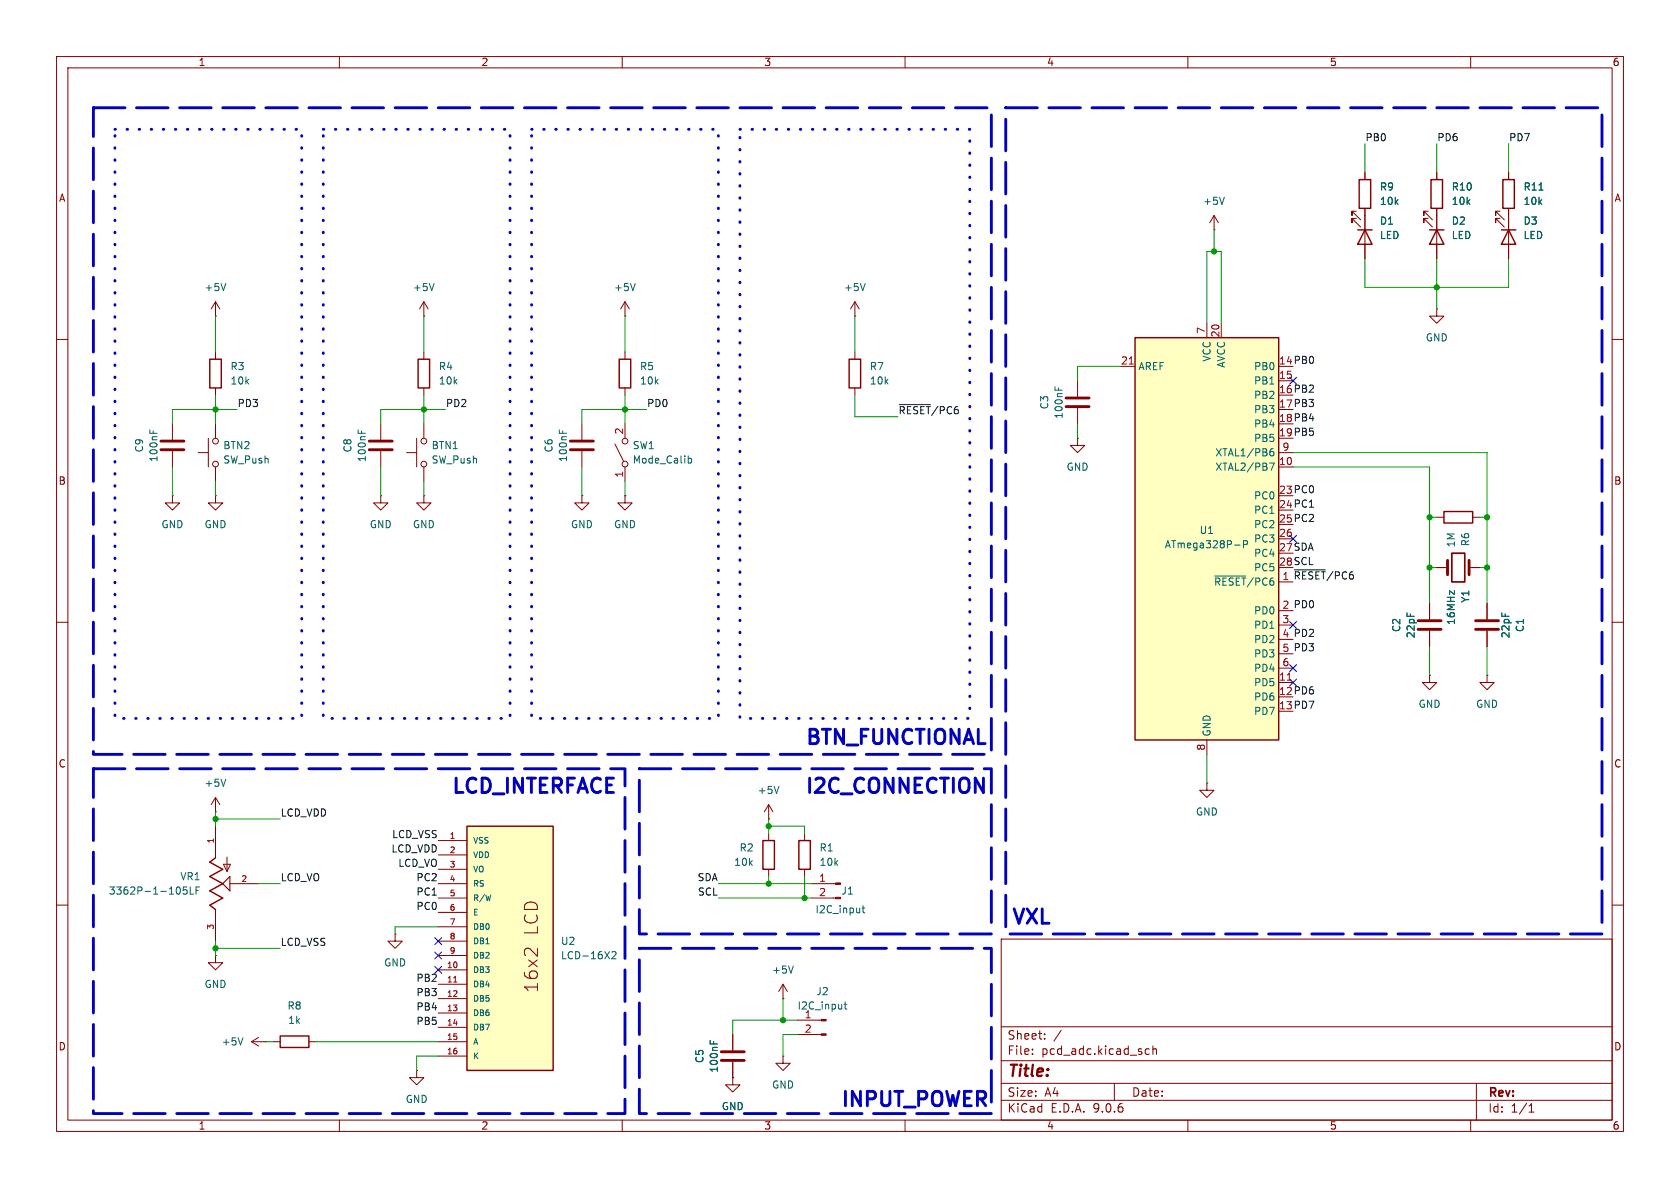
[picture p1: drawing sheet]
<svg xmlns="http://www.w3.org/2000/svg" width="297mm" height="210mm" viewBox="0 0 297 210" stroke-linecap="round" stroke-linejoin="round" font-family="sans-serif">
<g fill="none" stroke="#840000" stroke-width=".18">
<path d="M10 10h277v190h-277zM12 12h273v186h-273zM60 10v2M110 10v2M160 10v2M210 10v2M260 10v2M239.8 37.3h-.8v.8v-.8l1.5 1.6M239.8 38.6h-.8v.8v-.8l1.5 1.5M241.3 38.1v7.6M252.5 37.3h-.8v.8v-.8l1.5 1.6M252.5 38.6h-.8v.8v-.8l1.5 1.5"/>
<path d="M254 38.1v7.6M254 54.6v1.3h1.3l-1.3 1.3-1.3-1.3h1.3M254 54.6h.1M10 60h2M73.7 77.5v5.1M74.9 74.9v2.6M102.9 74.9v2.8M102.9 79.8v2.8M108.7 78.5l1.5 3M110.5 74.9v2.6M190.5 77.5v1.2h1.3l-1.3 1.3-1.3-1.3h1.3M190.5 77.5h.1"/>
<path d="M190.5 67.3v2.8M190.5 72.1v2.8M285 60h2M71.9 80h1.8M74.9 87.6v1.3h1.3l-1.3 1.3-1.2-1.3h1.2M74.9 87.6h.1M74.9 82.6v2.5M110.5 87.6v1.3h1.3l-1.3 1.3-1.3-1.3h1.3M110.5 87.6h.1M110.5 82.6v2.5M254 91.4h1.3M260.3 91.4h1.3"/>
<path d="M10 110h2M252.7 106.7v2.8M252.7 111.5v2.8M285 110h2M213.4 138.4v1.3h1.2l-1.2 1.3-1.3-1.3h1.3M213.4 138.4h.1M135.9 144.8h.1M135.9 142.2l-.8 1.3M135.9 142.2l.8 1.3M135.9 142.2v2.6M135.9 147.3v1.3M135.9 153.7v1.2"/>
<path d="M142.2 147.3v1.3M142.2 153.7v1.2M10 160h2M38.1 168.9v1.3h1.3l-1.3 1.3-1.3-1.3h1.3M38.1 168.9h.1M69.8 165.1v1.3h1.3l-1.3 1.2-1.2-1.2h1.2M69.8 165.1h.1M177 166h108v32h-108zM285 160h2M44.4 184.2l1.3 .7M44.4 184.2h2.6M45.7 183.4l-1.3 .8"/>
<path d="M47 184.2h.1M60 198v2M110 198v2M160 198v2M177 194.5h108M177 191.5h108M177 187.5h108M177 181.5h108M182.5 186.3v.1M182.5 185.5v.1M184.7 183.6v.1M184.7 182.8v.1"/>
<path d="M187.6 182.1l-1.3 2M197 191.5v3M203.2 185.5l-.5-.1-.2 .3v.4l.1 .2h.6M203.8 185.5l.2-.1 .4 .1 .1 .9M203.8 184.9v1.5M210 198v2M260 198v2M261 191.5v6.5M270.3 196.6h.9M270.3 195.5l.4-.4v1.5"/>
<circle cx="74.9" cy="78" r=".51"/>
<circle cx="110.5" cy="78" r=".51"/>
<circle cx="74.9" cy="82" r=".51"/>
<circle cx="110.5" cy="82" r=".51"/>
</g>
<path d="M100.8 79.5h4.1M100.8 78h4.1M188.5 71.9h4M188.5 70.4h4M250.7 111.3h4.1M250.7 109.7h4.1" fill="none" stroke="#840000" stroke-width=".51"/>
<path d="M98.9 76v.6M99.5 76.2v.4M186.5 68.4v.6M187.1 68.5v.5M121.7 81.1l.3-.1 .3 .3-.1 .5h-.5M137.7 139l-.4 1.3M42.9 183.5l-.4 1.2" fill="none" stroke="#006464" stroke-width=".18"/>
<path d="M240 40.6h2.6M241.3 40.6l1.3 2.6h-2.6zM252.7 40.6h2.6M254 40.6l1.3 2.6h-2.6zM255.3 90.4h5v2.1h-5zM134.9 148.6h2v5.1h-2zM141.2 148.6h2.1v5.1h-2.1z" fill="none" stroke="#840000" stroke-width=".25"/>
<path d="M200.7 59.7h25.4v71.1h-25.4z" fill="#ffffc2"/>
<path d="M200.7 59.7h25.4v71.1h-25.4zM38.1 151.6l-1 .8 2.3 1.3-2.3 1.2 2.3 1.3-2.3 1.3 2.3 1.3-2.3 1.2 1 .8M49.5 183.1h5.1v2.1h-5.1z" fill="none" stroke="#840000" stroke-width=".25"/>
<g fill="none" stroke="#840000" stroke-width=".18">
<path d="M110.5 55.9h.1M110.5 53.3l-.8 1.3M110.5 53.3l.8 1.3M110.5 53.3v2.6M213.4 57.2v2.5M215.9 57.2v2.5M30.5 74.9v2.8M30.5 79.8v2.8M198.1 64.8h2.6M226.1 67.3h2.5M102.9 87.6v1.3h1.2l-1.2 1.3-1.3-1.3h1.3M102.9 87.6h.1"/>
<path d="M226.1 80h2.5M226.1 82.6h2.5M226.1 95.3h2.5M226.1 102.9h2.5M226.1 110.5h2.5M226.1 115.6h2.5M226.1 118.1h2.5M213.4 130.8v2.6M226.1 120.7h2.5M38.1 146.1v5.5M39.5 152.8h1.3l-.7 1.3zM40.1 151.5v2.6"/>
<path d="M40.6 156.2h5.1M38.1 160.8v5.6M48.3 184.2h1.2M54.6 184.2h1.3M129.5 182.9v2.8M129.5 187.7v2.8M141 180.3h4.2M141 182.9h4.2"/>
</g>
<path d="M199.6 64.4h.8M227.6 120.2h.7" fill="none" stroke="#a90000" stroke-width=".18"/>
<g fill="none" stroke="#006464" stroke-width=".18">
<path d="M112.3 50.1l-.4 1.3M26.5 76v.6M27.1 76.2v.4M224.5 79.9l.5-.1 .2 .2-.1 .5-.4 .1-.2-.1M225.1 79.3l-.4 .1-.2 .2M218.3 96.4h.9M219.8 96.2h.6l.2-.2-.1-.3-.7-.1v1.2M224.4 81.9h.9l-.6 1.2M214.8 101.8h5.4M33 156.8h-.6v.6l.1-.1h.5l.1 .2-.1 .4-.2 .2-.4-.2M33.6 156.8v1.3h.6M34.7 157.4h.4"/>
<path d="M35.3 156.8h-.6v1.3M149.2 177.5h.5M149.4 177.1v1.1l.3 .2M125.5 183.9v.6M126.2 184.1v.4"/>
</g>
<path d="M40.6 154.9v2.6l-1.2-1.3z" fill="none" stroke="#840000" stroke-width=".2"/>
<path d="M28.4 79.5h4.1M28.4 78h4.1M127.5 187.5h4.1M127.5 185.9h4.1" fill="none" stroke="#840000" stroke-width=".51"/>
<g fill="#840000" stroke="#840000" stroke-width=".18">
<path d="M145.2 180.2h.8v.3h-.8z"/>
<path d="M145.2 182.8h.8v.2h-.8z"/>
</g>
<path d="M82.5 146.1h15.3v43.1h-15.3z" fill="#ffffc2"/>
<path d="M240.3 31.8h2v5h-2zM253 31.8h2v5h-2zM265.7 31.8h2v5h-2zM265.4 40.6h2.6M266.7 40.6l1.3 2.6h-2.6zM37.1 63.5h2v5.1h-2zM73.9 63.5h2v5.1h-2zM109.5 63.5h2v5.1h-2zM150.1 63.5h2v5.1h-2zM82.5 146.1h15.3v43.1h-15.3z" fill="none" stroke="#840000" stroke-width=".25"/>
<g fill="none" stroke="#840000" stroke-width=".18">
<path d="M214.6 38.1l-.7 1.3M214.6 38.1l.8 1.3M214.6 38.1v2.5M241.3 30.5v1.3M241.3 36.8v3.8M254 30.5v1.3M254 36.8v3.8M265.2 37.3h-.8v.8v-.8l1.5 1.6M265.2 38.6h-.8v.8v-.8l1.5 1.5M266.7 30.5v1.3M266.7 36.8v8.9M38.1 55.9h.1"/>
<path d="M38.1 53.3v2.6M38.1 53.3l-.8 1.3M38.1 53.3l.8 1.3M74.9 55.9h.1M74.9 53.3l-.7 1.3M74.9 53.3l.8 1.3M74.9 53.3v2.6M151.1 55.9h.1M151.1 53.3l-.7 1.3M151.1 53.3l.8 1.3M151.1 53.3v2.6M214.6 40.6h.1"/>
<path d="M241.3 43.2v2.5M254 43.2v2.5M36.8 77.5v5.1M38.1 62.2v1.3M38.1 68.6v1.3M38.1 74.9v2.6M67.3 74.9v2.8M67.3 79.8v2.8M74.9 62.2v1.3M74.9 68.6v1.3M110.5 62.2v1.3M110.5 68.6v1.3"/>
<path d="M151.1 62.2v1.3M151.1 68.6v1.3M30.5 87.6v1.3h1.2l-1.2 1.3-1.3-1.3h1.3M30.5 87.6h.1M35.1 80h1.7M38.1 87.6v1.3h1.3l-1.3 1.3-1.3-1.3h1.3M38.1 87.6h.1M38.1 82.6v2.5M67.3 87.6v1.3h1.3l-1.3 1.3-1.3-1.3h1.3M67.3 87.6h.1M252.7 119.4v1.3h1.3l-1.3 1.2-1.2-1.2h1.2M252.7 119.4h.1"/>
<path d="M252.7 106.7v2.8M252.7 111.5v2.8M254 100.3h1.9M259.7 100.3h1.9M262.9 119.4v1.3h1.3l-1.3 1.2-1.3-1.2h1.3M262.9 119.4h.1M262.9 106.7v2.8M262.9 111.5v2.8M38.1 143.5h.1M38.1 141v2.5M38.1 141l-.8 1.2M38.1 141l.8 1.2"/>
<path d="M77.5 148.6h5M77.5 151.1h5M77.5 153.7h5M77.5 156.2h5M77.5 158.8h5M143.5 156.2h4.2M143.5 158.8h4.2M77.5 161.3h5M77.5 163.8h5M77.5 166.4h5M77.5 168.9h5M77.5 171.5h5"/>
<path d="M77.5 174h5M77.5 176.5h5M77.5 179.1h5M92.9 167.7l.2-.1 .6 .1M95 167.6v1.4M138.4 176.5h.1M138.4 174l-.7 1.3M138.4 174l.8 1.3M138.4 174v2.5M73.7 189.2v1.3h1.2l-1.2 1.3-1.3-1.3h1.3M73.7 189.2h.1M77.5 181.6h5"/>
<path d="M77.5 184.2h5M77.5 186.7h5M129.5 190.5v1.3h1.3l-1.3 1.2-1.2-1.2h1.2M129.5 190.5h.1M129.5 182.9v2.8M129.5 187.7v2.8M138.4 186.7v1.3h1.3l-1.3 1.2-1.2-1.2h1.2M138.4 186.7h.1"/>
<circle cx="38.1" cy="78" r=".51"/>
<circle cx="38.1" cy="82" r=".51"/>
</g>
<path d="M80.2 173.6h.6" fill="none" stroke="#a90000" stroke-width=".18"/>
<g fill="none" stroke="#006464" stroke-width=".18">
<path d="M216.4 34.9l-.4 1.2M272.1 33.6h.7M39.9 50.1l-.4 1.3M76.7 50.1l-.4 1.3M152.9 50.1l-.4 1.3M63.3 76v.6M63.9 76.2v.4M39.9 137.7l-.4 1.3M108.2 168.3l.5-.1 .2 .4-.8 .9h.8M140.2 170.8l-.4 1.2M152.4 160.5h.5M152.6 160.1v1.1l.3 .2"/>
<path d="M125.5 183.9v.6M126.2 184.1v.4"/>
</g>
<g fill="#840000" stroke="#840000" stroke-width=".18">
<path d="M147.7 156.1h.9v.2h-.9z"/>
<path d="M147.7 158.6h.9v.3h-.9z"/>
</g>
<path d="M65.3 79.5h4M65.3 78h4M255.9 99.1v2.5M259.7 99.1v2.5M260.9 109.7h4M260.9 111.3h4" fill="none" stroke="#840000" stroke-width=".51"/>
<path d="M256.7 97.8h2.3v5.1h-2.3z" fill="none" stroke="#840000" stroke-width=".3"/>
<path d="M159 71.5h5.5M228.8 100.7h5.5" fill="none" stroke="#0f0f0f" stroke-width=".18"/>
<g fill="none" stroke="#009600" stroke-width=".18">
<path d="M241.3 25.4v5.1M254 25.4v5.1M266.7 25.4v5.1M38.1 55.9v6.3M74.9 55.9v6.3M110.5 55.9v6.3M151.1 55.9v6.3M213.4 57.2v-12.7h2.5v12.7M214.6 40.6v3.9M241.3 45.7v5.1h25.4v-5.1M254 45.7v8.9M38.1 69.9v5"/>
<path d="M41.9 72.4h-11.4v2.5M74.9 69.9v5M78.7 72.4h-11.4v2.5M110.5 69.9v5M114.3 72.4h-11.4v2.5M151.1 69.9v3.8h7.6M190.5 74.9v2.6M198.1 64.8h-7.6v2.5M30.5 82.6v5M38.1 85.1v2.5M67.3 82.6v5M74.9 85.1v2.5"/>
<path d="M102.9 82.6v5M110.5 85.1v2.5M228.6 82.6h24.1v24.1M228.6 80h34.3v26.7M252.7 91.4h1.3M261.6 91.4h1.3M252.7 100.3h1.3M252.7 114.3v5.1M261.6 100.3h1.3M262.9 114.3v5.1M213.4 133.4v5M38.1 143.5v2.6"/>
<path d="M38.1 144.8h11.4M45.7 156.2h3.8M127 158.8h16.5M127 156.2h16.5M135.9 146.1h6.3v1.2M135.9 144.8v2.5M135.9 154.9v1.3M142.2 154.9v3.9M38.1 167.6h11.4M38.1 166.4v2.5M77.5 163.8h-7.7v1.3M138.4 176.5v3.8"/>
<path d="M47 184.2h1.3M55.9 184.2h21.6M77.5 186.7h-3.8v2.5M141 182.9h-2.6v3.8M141 180.3h-11.5v2.6"/>
</g>
<g fill="none" stroke="#000084" stroke-width=".18">
<path d="M228 66.7l1.2 1.2M229.2 66.7l-1.2 1.2M228 94.6l1.2 1.3M229.2 94.6l-1.2 1.3M228 109.9l1.2 1.2M228 117.5l1.2 1.2M229.2 109.9l-1.2 1.2M229.2 117.5l-1.2 1.2M228 120l1.2 1.3M229.2 120l-1.2 1.3M76.9 168.3l1.2 1.2M76.9 170.8l1.2 1.3"/>
<path d="M76.9 165.8l1.2 1.2M78.1 168.3l-1.2 1.2M78.1 170.8l-1.2 1.3M78.1 165.8l-1.2 1.2"/>
</g>
<path d="M16.5 19.1h158.8v114.3h-158.8zM177.8 19.1h105.4v146h-105.4zM16.5 135.9h94v61h-94zM113 135.9h62.3v29.2h-62.3zM113 167.6h62.3v29.3h-62.3z" fill="none" stroke="#0000c2" stroke-width=".51" stroke-dasharray="5.6 2"/>
<path d="M20.3 22.9h33v104.1h-33zM57.1 22.9h33.1v104.1h-33.1zM94 22.9h33v104.1h-33zM130.8 22.9h40.6v104.1h-40.6z" fill="none" stroke="#0000c2" stroke-width=".51" stroke-dasharray=".1 2"/>
<g fill="#009600" stroke="#009600" stroke-width=".18">
<circle cx="142.2" cy="158.8" r=".46"/>
<circle cx="135.9" cy="156.2" r=".46"/>
<circle cx="135.9" cy="146.1" r=".46"/>
<circle cx="74.9" cy="72.4" r=".46"/>
<circle cx="110.5" cy="72.4" r=".46"/>
<circle cx="38.1" cy="167.6" r=".46"/>
<circle cx="38.1" cy="144.8" r=".46"/>
<circle cx="214.6" cy="44.5" r=".46"/>
<circle cx="254" cy="50.8" r=".46"/>
<circle cx="262.9" cy="100.3" r=".46"/>
<circle cx="262.9" cy="91.4" r=".46"/>
<circle cx="252.7" cy="91.4" r=".46"/>
<circle cx="252.7" cy="100.3" r=".46"/>
<circle cx="138.4" cy="180.3" r=".46"/>
<circle cx="38.1" cy="72.4" r=".46"/>
</g>
<g font-size="3.5" fill="#0000c2">
<text x="142.1" y="132.3">BTN_FUNCTIONAL</text>
<text x="79.5" y="141">LCD_INTERFACE</text>
<text x="142" y="141">I2C_CONNECTION</text>
<text x="178.5" y="164.1">VXL</text>
<text x="148.3" y="196.3">INPUT_POWER</text>
</g>
<g font-size="3.2" fill="#840000">
<text x="95.3" y="165.4" transform="rotate(-90 95.3 165.4)">LCD</text>
<text x="95.3" y="175.6" transform="rotate(-90 95.3 175.6)">16x2</text>
</g>
<text font-size="2.8" fill="#840000" x="178" y="190.9">Title:</text>
<g font-size="2.1" fill="#840000">
<text x="178" y="184">Sheet:</text>
<text x="178" y="186.7">File:</text>
<text x="184.1" y="186.7">pcd_adc.kicad_sch</text>
<text x="178" y="196.9">KiCad</text>
<text x="178" y="194.1">Size:</text>
<text x="184.7" y="194.1">A4</text>
<text x="185.7" y="196.9">E.D.A.</text>
<text x="193.3" y="196.9">9.0.6</text>
<text x="200" y="194.1">Date:</text>
<text x="263" y="194.3">Rev:</text>
<text x="263" y="196.9">Id:</text>
<text x="267.1" y="196.9">1/1</text>
</g>
<g font-size="1.8" fill="#840000">
<text x="35" y="11.9">1</text>
<text x="85" y="11.9">2</text>
<text x="135" y="11.9">3</text>
<text x="185" y="11.9">4</text>
<text x="235" y="11.9">5</text>
<text x="285" y="11.9">6</text>
<text x="10.3" y="35.9">A</text>
<text x="285.3" y="35.9">A</text>
<text x="10.3" y="85.9">B</text>
<text x="285.3" y="85.9">B</text>
<text x="10.3" y="135.9">C</text>
<text x="285.3" y="135.9">C</text>
<text x="10.3" y="185.9">D</text>
<text x="285.3" y="185.9">D</text>
<text x="35" y="199.9">1</text>
<text x="85" y="199.9">2</text>
<text x="135" y="199.9">3</text>
<text x="185" y="199.9">4</text>
<text x="235" y="199.9">5</text>
<text x="285" y="199.9">6</text>
</g>
<g font-size="1.8" fill="#0f0f0f">
<text x="241.3" y="25.1">PB0</text>
<text x="254" y="25.1">PD6</text>
<text x="266.7" y="25.1">PD7</text>
<text x="226" y="64.5">14 PB0</text>
<text x="226" y="69.6">16 PB2</text>
<text x="41.9" y="72">PD3</text>
<text x="78.7" y="72">PD2</text>
<text x="114.3" y="72">PD0</text>
<text x="158.7" y="73.3">~{RESET}/PC6</text>
<text x="226" y="72.1">17 PB3</text>
<text x="226" y="74.7">18 PB4</text>
<text x="226" y="77.2">19 PB5</text>
<text x="226" y="87.4">23 PC0</text>
<text x="226" y="89.9">24 PC1</text>
<text x="226" y="92.5">25 PC2</text>
<text x="226" y="97.5">27 SDA</text>
<text x="226" y="100.1">28 SCL</text>
<text x="226.6" y="102.6">1 ~{RESET}/PC6</text>
<text x="226.6" y="107.7">2 PD0</text>
<text x="226.6" y="112.8">4 PD2</text>
<text x="226.6" y="115.3">5 PD3</text>
<text x="226" y="122.9">12 PD6</text>
<text x="226" y="125.5">13 PD7</text>
<text x="49.5" y="144.4">LCD_VDD</text>
<text x="69.2" y="148.2">LCD_VSS</text>
<text x="49.5" y="155.9">LCD_VO</text>
<text x="69.1" y="150.8">LCD_VDD</text>
<text x="70.3" y="153.3">LCD_VO</text>
<text x="73.5" y="155.9">PC2</text>
<text x="123.2" y="155.9">SDA</text>
<text x="73.5" y="158.4">PC1</text>
<text x="73.5" y="160.9">PC0</text>
<text x="123.3" y="158.4">SCL</text>
<text x="49.5" y="167.3">LCD_VSS</text>
<text x="73.5" y="173.6">PB2</text>
<text x="73.5" y="176.2">PB3</text>
<text x="73.5" y="178.7">PB4</text>
<text x="73.5" y="181.3">PB5</text>
</g>
<g font-size="1.8" fill="#006464">
<text x="243.8" y="33.9">R9</text>
<text x="256.5" y="33.9">R10</text>
<text x="269.2" y="33.9">R11</text>
<text x="212.6" y="36.4">+5V</text>
<text x="243.8" y="39.9">D1</text>
<text x="243.8" y="36.4">10k</text>
<text x="256.5" y="39.9">D2</text>
<text x="256.5" y="36.4">10k</text>
<text x="269.2" y="39.9">D3</text>
<text x="269.2" y="36.4">10k</text>
<text x="243.8" y="42.5">LED</text>
<text x="256.5" y="42.5">LED</text>
<text x="269.2" y="42.5">LED</text>
<text x="36.1" y="51.7">+5V</text>
<text x="72.9" y="51.7">+5V</text>
<text x="108.5" y="51.7">+5V</text>
<text x="149.1" y="51.7">+5V</text>
<text x="40.6" y="65.6">R3</text>
<text x="77.5" y="65.6">R4</text>
<text x="113" y="65.6">R5</text>
<text x="153.7" y="65.6">R7</text>
<text x="201.2" y="65.6">AREF</text>
<text x="214.2" y="64" transform="rotate(-90 214.2 64)">VCC</text>
<text x="216.8" y="65.1" transform="rotate(-90 216.8 65.1)">AVCC</text>
<text x="221.6" y="65.6">PB0</text>
<text x="252" y="60.6">GND</text>
<text x="40.6" y="68.2">10k</text>
<text x="77.5" y="68.2">10k</text>
<text x="113" y="68.2">10k</text>
<text x="153.7" y="68.2">10k</text>
<text x="221.6" y="68.2">PB1</text>
<text x="221.6" y="70.7">PB2</text>
<text x="185.5" y="72.5" transform="rotate(-90 185.5 72.5)">C3</text>
<text x="188.1" y="74.2" transform="rotate(-90 188.1 74.2)">100nF</text>
<text x="221.6" y="73.3">PB3</text>
<text x="221.6" y="75.8">PB4</text>
<text x="25.5" y="80.1" transform="rotate(-90 25.5 80.1)">C9</text>
<text x="28" y="81.8" transform="rotate(-90 28 81.8)">100nF</text>
<text x="39.4" y="79.6">BTN2</text>
<text x="39.4" y="82.1">SW_Push</text>
<text x="62.3" y="80.1" transform="rotate(-90 62.3 80.1)">C8</text>
<text x="64.9" y="81.8" transform="rotate(-90 64.9 81.8)">100nF</text>
<text x="76.2" y="79.6">BTN1</text>
<text x="76.2" y="82.1">SW_Push</text>
<text x="97.9" y="80.1" transform="rotate(-90 97.9 80.1)">C6</text>
<text x="100.4" y="81.8" transform="rotate(-90 100.4 81.8)">100nF</text>
<text x="111.8" y="79.6">SW1</text>
<text x="111.8" y="82.1">Mode_Calib</text>
<text x="188.5" y="83.4">GND</text>
<text x="214.8" y="80.9">XTAL1/PB6</text>
<text x="214.8" y="83.4">XTAL2/PB7</text>
<text x="221.6" y="78.3">PB5</text>
<text x="221.6" y="88.5">PC0</text>
<text x="28.4" y="93.6">GND</text>
<text x="36.1" y="93.6">GND</text>
<text x="65.3" y="93.6">GND</text>
<text x="72.9" y="93.6">GND</text>
<text x="100.8" y="93.6">GND</text>
<text x="108.5" y="93.6">GND</text>
<text x="212" y="94.6">U1</text>
<text x="221.6" y="91">PC1</text>
<text x="221.6" y="93.6">PC2</text>
<text x="205.8" y="97.1">ATmega328P-P</text>
<text x="221.6" y="96.1">PC3</text>
<text x="221.6" y="98.7">PC4</text>
<text x="221.6" y="101.2">PC5</text>
<text x="257.4" y="96.9" transform="rotate(-90 257.4 96.9)">1M</text>
<text x="259.9" y="96.7" transform="rotate(-90 259.9 96.7)">R6</text>
<text x="214.5" y="103.7">~{RESET}/PC6</text>
<text x="259.9" y="106.7" transform="rotate(-90 259.9 106.7)">Y1</text>
<text x="221.6" y="108.8">PD0</text>
<text x="221.6" y="111.4">PD1</text>
<text x="221.6" y="113.9">PD2</text>
<text x="247.8" y="111.8" transform="rotate(-90 247.8 111.8)">C2</text>
<text x="250.3" y="112.9" transform="rotate(-90 250.3 112.9)">22pF</text>
<text x="257.4" y="110.6" transform="rotate(-90 257.4 110.6)">16MHz</text>
<text x="267.1" y="112.9" transform="rotate(-90 267.1 112.9)">22pF</text>
<text x="269.6" y="111.8" transform="rotate(-90 269.6 111.8)">C1</text>
<text x="221.6" y="116.4">PD3</text>
<text x="221.6" y="119">PD4</text>
<text x="221.6" y="121.5">PD5</text>
<text x="221.6" y="124.1">PD6</text>
<text x="250.7" y="125.3">GND</text>
<text x="260.9" y="125.3">GND</text>
<text x="214.2" y="130.3" transform="rotate(-90 214.2 130.3)">GND</text>
<text x="221.6" y="126.6">PD7</text>
<text x="36.1" y="139.3">+5V</text>
<text x="133.9" y="140.6">+5V</text>
<text x="211.3" y="144.4">GND</text>
<text x="31.8" y="155.8">VR1</text>
<text x="129.7" y="153.3">10k</text>
<text x="130.7" y="150.7">R2</text>
<text x="144.8" y="150.7">R1</text>
<text x="144.8" y="153.3">10k</text>
<text x="19.1" y="158.3">3362P-1-105LF</text>
<text x="144.1" y="161.6">I2C_input</text>
<text x="148.7" y="158.3">J1</text>
<text x="99.1" y="167.2">U2</text>
<text x="67.8" y="171">GND</text>
<text x="99.1" y="169.8">LCD-16X2</text>
<text x="136.4" y="172.3">+5V</text>
<text x="36.1" y="174.9">GND</text>
<text x="50.7" y="178.7">R8</text>
<text x="140.9" y="178.7">I2C_input</text>
<text x="144.2" y="176.1">J2</text>
<text x="39.1" y="185">+5V</text>
<text x="50.8" y="181.2">1k</text>
<text x="142.2" y="180.1">1</text>
<text x="124.6" y="188" transform="rotate(-90 124.6 188)">C5</text>
<text x="127.1" y="189.7" transform="rotate(-90 127.1 189.7)">100nF</text>
<text x="71.6" y="195.2">GND</text>
<text x="127.5" y="196.4">GND</text>
<text x="136.4" y="192.6">GND</text>
</g>
<g font-size="1.8" fill="#a90000">
<text x="213.1" y="59.1" transform="rotate(-90 213.1 59.1)">7</text>
<text x="215.6" y="59.7" transform="rotate(-90 215.6 59.7)">20</text>
<text x="198.1" y="64.5">21</text>
<text x="226" y="67.1">15</text>
<text x="110.2" y="76.9" transform="rotate(-90 110.2 76.9)">2</text>
<text x="226" y="82.3">10</text>
<text x="226.6" y="79.8">9</text>
<text x="110.2" y="84.5" transform="rotate(-90 110.2 84.5)">1</text>
<text x="226" y="95">26</text>
<text x="226.6" y="110.2">3</text>
<text x="226.6" y="117.9">6</text>
<text x="226" y="120.4">11</text>
<text x="213.1" y="132.8" transform="rotate(-90 213.1 132.8)">8</text>
<text x="144.7" y="156">1</text>
<text x="144.7" y="158.5">2</text>
<text x="142.2" y="182.6">2</text>
</g>
<g font-size="1.4" fill="#a90000">
<text x="37.8" y="149.2" transform="rotate(-90 37.8 149.2)">1</text>
<text x="79.4" y="148.3">1</text>
<text x="42.6" y="156">2</text>
<text x="79.4" y="150.9">2</text>
<text x="79.4" y="153.4">3</text>
<text x="79.4" y="156">4</text>
<text x="79.4" y="158.5">5</text>
<text x="79.4" y="161">6</text>
<text x="37.8" y="164.4" transform="rotate(-90 37.8 164.4)">3</text>
<text x="79.4" y="163.6">7</text>
<text x="79.4" y="166.1">8</text>
<text x="78.9" y="171.2">10</text>
<text x="78.9" y="173.7">11</text>
<text x="79.4" y="168.7">9</text>
<text x="78.9" y="176.3">12</text>
<text x="78.9" y="178.8">13</text>
<text x="78.9" y="181.4">14</text>
<text x="78.9" y="183.9">15</text>
<text x="78.9" y="186.4">16</text>
</g>
<g font-size="1.4" fill="#006464">
<text x="83.6" y="149.3">VSS</text>
<text x="83.6" y="151.9">VDD</text>
<text x="83.6" y="154.4">VO</text>
<text x="83.6" y="156.9">RS</text>
<text x="83.6" y="159.5">R/W</text>
<text x="83.6" y="162">E</text>
<text x="83.6" y="164.6">DB0</text>
<text x="83.6" y="167.1">DB1</text>
<text x="83.6" y="169.6">DB2</text>
<text x="83.6" y="172.2">DB3</text>
<text x="83.6" y="174.7">DB4</text>
<text x="83.6" y="177.3">DB5</text>
<text x="83.6" y="179.8">DB6</text>
<text x="83.6" y="182.3">DB7</text>
<text x="83.6" y="184.9">A</text>
<text x="83.6" y="187.4">K</text>
</g>
</svg>
